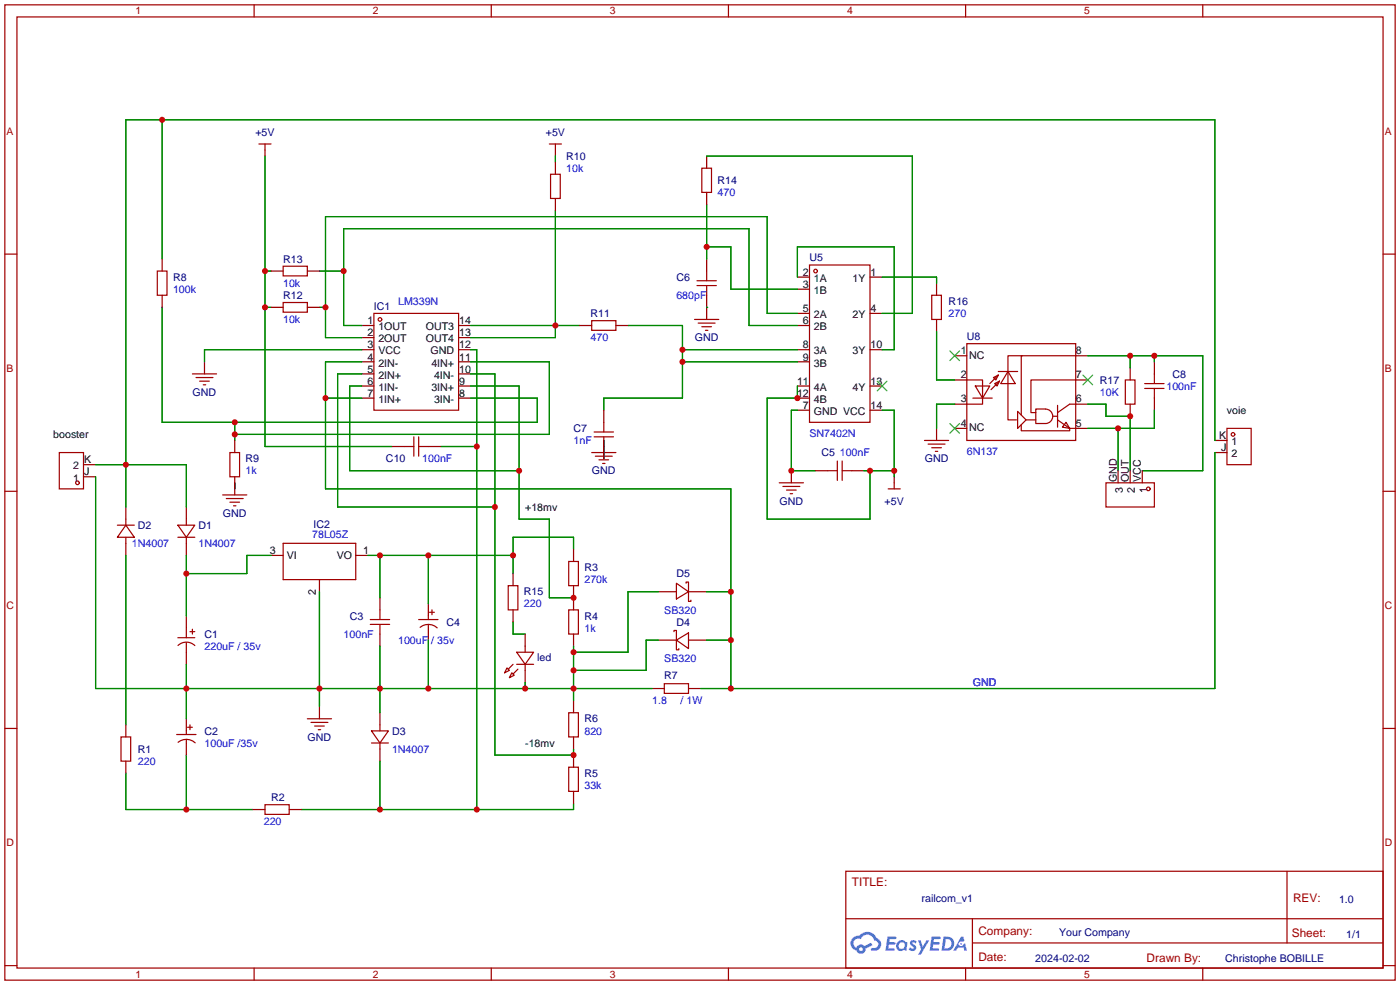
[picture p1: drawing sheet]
<svg xmlns="http://www.w3.org/2000/svg" width="294mm" height="207mm" viewBox="0 0 294 207" stroke-linecap="round" stroke-linejoin="round" font-family="sans-serif">
<g fill="none" stroke="#a10000" stroke-width=".25">
<path d="M1 1h291.9v204.7h-291.9zM3.6 3.6h286.7v199.6h-286.7zM53.3 1v2.6M103.1 1v2.6M152.9 1v2.6M202.7 1v2.6M252.5 1v2.6M1 53.3h2.6M290.3 53.3h2.6M1 103.1h2.6M290.3 103.1h2.6M1 152.9h2.6"/>
<path d="M290.3 152.9h2.6M177.5 182.9h112.8v20.3h-112.8zM177.6 192.8h112.6M204.1 197.9h86.1M204.1 192.8v10.2M270.2 182.9v15M1 202.7h2.6M53.3 203.2v2.5M103.1 203.2v2.5M152.9 203.2v2.5M202.7 203.2v2.5M252.5 203.2v2.5"/>
<path d="M290.3 202.7h2.6"/>
</g>
<g fill="#5487ff">
<path d="M191.2 197.5l.5-.2 .4 .1 .3 .3-.2 .4a.33 .33 0 0 0-.3-.3 .33 .33 0 0 0-.4 .1l.1 .1a.86 .86 0 0 1 .7 .7 .86 .86 0 0 1-.3 .8l-.7 .1-.6-.4 .4-.4 .5 .3 .2-.1v-.2a.88 .88 0 0 1-.6-1.3z"/>
<path d="M192.7 197.4h.6l.4 1.3 .8-1.3h.6l-1.8 3h-.6l.6-1.1z"/>
<path d="M186.3 196.6h1.6l.3 .1-.1 .4h-1.3l-.1 .6h1.1l.2 .3-.3 .3h-1.1l-.1 .8h1.2l.1 .2-.1 .2-1.8 .1z"/>
<path d="M195.6 196.6h1.6l.2 .1v.4h-1.3l-.1 .6h1.1l.2 .3-.3 .3h-1.1l-.1 .8h1.2l.1 .2-.1 .2-1.9 .1z"/>
<path d="M201.7 196.6h.5l.3 .9-.5 .2a.5 .5 0 0 0-.7 .2 .5 .5 0 0 0 .3 .7 .5 .5 0 0 0 .6-.4l.4-.2 .4 1.6h-.6l-.1-.7h-1.2l-.4 .7h-.6z"/>
<path d="M198 196.6l-.4 3h1a1.51 1.51 0 0 0 1.7-1.5 1.51 1.51 0 0 0-1.8-1.5zM198.6 197.1a1.02 1.02 0 0 1 1.1 1.2 1.02 1.02 0 0 1-1.4 .8z"/>
<path d="M188.5 197.6a1.11 1.11 0 0 0-.3 1.6 1.11 1.11 0 0 0 1.6 .2l.5 .2 .2-1.7-.4-.2a1.02 1.02 0 0 0-1.6-.1zM188.6 198.5a.67 .67 0 0 1 1.3 0 .67 .67 0 0 1-1.3 0z"/>
<path d="M179 196.9a1.58 1.58 0 0 0 .8 2.6 1.01 1.01 0 0 0 1.1 .7 1.01 1.01 0 0 0 .8-1.1l1.4-.7-.3-.5-1.3 .7a1.03 1.03 0 0 0-1.7 .3 1 1 0 0 1-.5-1.4 1 1 0 0 1 1.4-.3 1.49 1.49 0 0 1 1.5-1 1.49 1.49 0 0 1 1.4 1.2 .82 .82 0 0 1 .7 1.1 .82 .82 0 0 1-1.2 .5l-.3 .1v.3a1.4 1.4 0 0 0 2-.6 1.4 1.4 0 0 0-.8-1.9 2.19 2.19 0 0 0-3.7-.5l-.8 .1zM180.3 199.2a.4 .4 0 0 1 .8 0 .4 .4 0 0 1-.8 0z"/>
<circle cx="201.8" cy="198.1" r=".19"/>
</g>
<g fill="none" stroke="#008700" stroke-width=".25">
<path d="M34 25.1v29.3M55.6 32.8v60.9h26.7M116.6 32.8v1.2M148.3 32.8h43.2v33h-6.3M55.6 56.9h1.3M67.1 56.9h5M116.6 44.2v26.7h-17.8M148.3 51.8h5.1v8.9h14M148.3 42.9v11.5M167.4 58.2v-6.4h20.3v21.6h-2.5M185.2 58.2h11.4v1.2M34 64.5v24.1h78.8v-5h-14"/>
<path d="M55.6 64.5h1.3M67.1 64.5h1.2M75.9 75.9h-7.6v26.7h85.1v41.9M75.9 68.3h-3.8v-20.3h85.1v20.3h10.2M75.9 73.4h-33v2.5M75.9 78.5h-5v27.9h33M98.8 75.9h16.5v15.3h-66M98.8 68.3h22.9M98.8 73.4h1.3v96.5M98.8 78.5h5.1v80h16.5v-1.3M131.8 68.3h11.5v15.3h-16.6v2.5M143.3 75.9h24.1"/>
<path d="M143.3 73.4h24.1M148.3 64.5h.1M167.4 65.8h-6.4v-20.3h-92.7v25.4h7.6M196.6 69.6v10.2h3.8M228.3 74.7h24.2v24.1h-12.7M237.2 74.7v2.5M242.3 74.7v1.2M20.1 97.5h19v8.9M49.3 88.6v3.9M68.3 83.6h7.6M75.9 81h-2.5v17.8h35.6M92.5 93.7h7.6"/>
<path d="M98.8 81h10.2v28h6.3v16.5h5.1M126.7 92.5v3.8M167.4 81v2.6h-6.4v25.4h21.6v-10.2M167.4 86.1h-1.3v12.7h5.1M181.4 98.8h6.3M185.2 86.1h2.5v14M200.4 84.8h-3.8v5.1M228.3 84.8h3.9v2.6h5v11.4M234.7 89.9v8.9M242.3 86.1v3.8h-14M255 92.5v-67.4h-228.6v81.3M255 95v49.5h-107.9"/>
<path d="M20.1 100.1v44.4h116.8M26.4 116.6v35.5M39.1 116.6v12.7M49.3 101.3v1.3M56.9 116.6h-5.1v3.8h-12.7M77.2 116.6h30.5M79.8 116.6v8.9M89.9 116.6v10.1M120.4 115.3v-2.5h-12.7v7.6M39.1 139.4v11.5M67.1 124.2v24.1M79.8 135.6v14"/>
<path d="M89.9 134.4v10.1M107.7 130.6v2.5h2.5M120.4 135.6v11.5M138.2 124.2h-6.4v12.7h-11.4M138.2 134.4h-2.6v6.3h-15.2M148.3 124.2h5.1M148.3 134.4h5.1M39.1 158.5v11.4M79.8 159.8v10.1M110.2 143.3v1.2M26.4 162.3v7.6h26.7M120.4 168.7v1.2h-57.2"/>
</g>
<g fill="none" stroke="#a10000" stroke-width=".25">
<path d="M54.4 30.2h2.5M55.6 30.2v1.3M115.3 30.2h2.6M115.6 36.6h2v5.1h-2zM116.6 30.2v1.3M147.3 35.3h2.1v5.1h-2.1zM33 56.9h2.1v5.1h-2.1zM59.4 55.9h5.1v2h-5.1zM146.3 59.9h4.1M146.3 58.9h4.1M148.3 56.9v2M148.3 59.9v2.1"/>
<path d="M169.9 55.6h12.7v33h-12.7zM40.4 78.5h5.1M41.1 79.2h3.6M59.4 63.5h5.1v2h-5.1zM78.5 65.8h17.8v20.3h-17.8zM124.2 67.3h5.1v2h-5.1zM145.8 67.1h5.1M146.6 67.8h3.5M147.3 68.6h2.1M148.1 69.3h.5M195.6 62h2v5.1h-2zM202.9 72.1h22.9v20.4h-22.9z"/>
<path d="M202.9 79.8h3.3v5h-3.3M208.5 79.2l1-.5-.5 1.1zM209.5 78.7l-1.7 1.8M209.5 78h4.1M211.6 78l1.5 2.5h-3zM214.6 74.7h-3v13.4h1.8M225.8 79.8h-9.4v6.8h1M225.8 74.7h-11.4v12.4M236.2 79.8h2.1v5h-2.1zM242.3 78.5v2M12.4 95h5.1v7.6h-5.1zM41.9 80h2"/>
<path d="M42.7 80.8h.5M48.3 95h2v5.1h-2zM84.8 93.7h2.1M86.9 91.7v4.1M87.9 93.7h2M87.9 91.7v4.1M124.2 95h5.1M124.7 91.7h4.1M124.7 90.7h4.1M125 95.8h3.5M125.7 96.5h2.1M126.5 97.3h.5"/>
<path d="M126.7 88.6v2.1M126.7 91.7v2M173.7 98.8h2.1M175.8 96.8v4M176.8 98.8h2M176.8 96.8v4M194.1 92.5h5M194.8 93.2h3.6M195.6 94h2M196.3 94.7h.5M204.2 83.6h4.1M204.7 81h3.1l-1.6 2.6z"/>
<path d="M208.8 80.5l1-.5-.5 1zM209.8 80l-1.8 1.8M213.6 86.4l1.8 1.7-1.8 1.8zM214.4 89.2v1.2h10.1v-.5M215.4 88.1h2M217.4 85.9h2.1a1.52 1.52 0 0 1 1.5 1.5 1.52 1.52 0 0 1-1.5 1.5h-2.1zM221 87.4h1M222 88.1l2.5 1.8M222 85.1v4.6M223.8 88.6l.7 1.3-1.5-.2zM224.5 89.9h1.3M225.8 84.8h-1.3l-2.5 1.8"/>
<path d="M240.3 81.5h4M240.3 80.5h4M242.3 81.5v2.1M257.6 89.9h5v7.6h-5zM24.6 110.2h3.6M26.4 110.2l1.8 2.6h-3.6zM26.4 109v1.2M26.4 112.8v1.2M37.3 110.2h3.6l-1.8 2.6zM37.3 112.8h3.6M39.1 109v1.2M39.1 112.8v1.2"/>
<path d="M46.7 103.9h5.1M47.5 104.6h3.6M48.3 105.4h2M49 106.2h.5M59.4 114h15.3v7.7h-15.3zM119.4 117.9h2v5h-2zM163.6 101.3h5.1M164.3 102.1h3.6M165.1 102.9h2M165.9 103.6h.5M186.4 102.6h2.6M187.7 101.3v1.3"/>
<path d="M232.2 101.3h10.1v5.1h-10.1zM37.3 133.9h3.6M37.4 135.5a2.54 2.54 0 0 1 3.5 0M39.1 131.8v2.1M39.1 134.9v2M39.9 132.6h1M40.4 132.1v1M77.7 131.1h4.1M77.7 130h4.1M79.8 128v2M79.8 131.1v2M87.9 130h4"/>
<path d="M88.2 131.7a2.74 2.74 0 0 1 3.6 .1M89.9 129.3v.7M89.9 131.1v.7M90.2 128.5h1M90.7 128v1M106.7 122.9h2v5.1h-2zM107.7 139.4l-1 1.1M108.5 136.9h3.5l-1.8 2.5zM108.5 139.4h3.5M110.2 135.6v1.3M110.2 139.4v1.3M119.4 128h2v5.1h-2z"/>
<path d="M141.5 132.6v-.3h.5v4.1h.5v-.3M142 134.4l2.5-1.6v3.3zM142 122.4l2.5 1.8-2.5 1.5zM144 122.4v-.2h.5v4h.5v-.2M25.4 154.7h2v5.1h-2zM37.1 154.2h4M37.4 155.8a2.74 2.74 0 0 1 3.6 .1M39.1 153.4v.8M39.1 155.2v.8M39.4 152.7h1M39.9 152.1v1.1M64.5 150.9h5.1"/>
<path d="M65.3 151.6h3.5M66 152.4h2.1M66.8 153.2h.5M78 153.4h3.5l-1.7 2.6zM78 156h3.5M79.8 152.1v1.3M79.8 156v1.2M106.4 140.2l.5 .5-1 .5zM107.4 141.2l.5 .5-1 .5zM108.7 140.5l-1 1M119.4 149.6h2v5.1h-2zM139.4 143.5h5.1v2h-5.1z"/>
<path d="M55.6 168.9h5.1v2h-5.1zM119.4 161h2v5.1h-2z"/>
<circle cx="171.2" cy="56.9" r=".38"/>
<circle cx="79.8" cy="67.1" r=".38"/>
<circle cx="258.8" cy="91.2" r=".38"/>
<circle cx="16.3" cy="101.3" r=".38"/>
<circle cx="241" cy="102.6" r=".38"/>
</g>
<g fill="none" stroke="#870000" stroke-width=".25">
<path d="M55.6 31.5v1.3M116.6 31.5v1.3M116.6 34v2.6M148.3 32.8v2.5M34 54.4v2.5M56.9 56.9h2.5M64.5 56.9h2.6M116.6 41.7v2.5M148.3 40.4v2.5M148.3 54.4v2.5M167.4 58.2h2.5M182.6 58.2h2.6"/>
<path d="M196.6 59.4v2.6M34 62v2.5M42.9 75.9v2.6M56.9 64.5h2.5M64.5 64.5h2.6M75.9 68.3h2.6M75.9 70.9h2.6M75.9 73.4h2.6M75.9 75.9h2.6M75.9 78.5h2.6M96.3 68.3h2.5M96.3 70.9h2.5"/>
<path d="M96.3 73.4h2.5M96.3 75.9h2.5M96.3 78.5h2.5M121.7 68.3h2.5M129.3 68.3h2.5M148.3 62v5.1M167.4 68.3h2.5M167.4 73.4h2.5M167.4 75.9h2.5M167.4 60.7h2.5M167.4 65.8h2.5M182.6 73.4h2.6"/>
<path d="M182.6 65.8h2.6M196.6 67.1v2.5M200.4 79.8h2.5M200.4 74.7h2.5M225.8 79.8h2.5M225.8 74.7h2.5M237.2 77.2v2.6M242.3 75.9v2.6M17.5 97.5h2.6M49.3 92.5v2.5M75.9 81h2.6M75.9 83.6h2.6"/>
<path d="M82.3 93.7h2.5M89.9 93.7h2.6M96.3 81h2.5M96.3 83.6h2.5M126.7 86.1v2.5M126.7 92.5v3.8M166.1 98.8v2.5M167.4 81h2.5M167.4 83.6h2.5M167.4 86.1h2.5M171.2 98.8h2.5M178.8 98.8h2.6"/>
<path d="M182.6 81h2.6M182.6 86.1h2.6M196.6 89.9v2.6M200.4 84.8h2.5M200.4 89.9h2.5M225.8 84.8h2.5M225.8 89.9h2.5M234.7 98.8v2.5M237.2 84.8v2.6M237.2 98.8v2.5M239.8 98.8v2.5M242.3 83.6v2.5"/>
<path d="M255 92.5h2.6M255 95h2.6M17.5 100.1h2.6M26.4 106.4v2.6M26.4 114v2.6M39.1 106.4v2.6M39.1 114v2.6M49.3 100.1v3.8M56.9 116.6h2.5M74.7 116.6h2.5M120.4 115.3v2.6M187.7 100.1v1.2"/>
<path d="M39.1 129.3v2.5M39.1 136.9v2.5M67.1 121.7v2.5M79.8 125.5v2.5M79.8 133.1v2.5M89.9 126.7v2.6M89.9 131.8v2.6M107.7 120.4v2.5M107.7 128v2.6M110.2 133.1v2.5M120.4 122.9v5.1M120.4 133.1v2.5"/>
<path d="M138.2 134.4h3.8M138.2 124.2h3.8M144.5 134.4h3.8M144.5 124.2h3.8M26.4 152.1v2.6M26.4 159.8v2.5M39.1 150.9v2.5M39.1 156v2.5M67.1 148.3v2.6M79.8 149.6v2.5M79.8 157.2v2.6M110.2 140.7v2.6"/>
<path d="M120.4 147.1v2.5M120.4 154.7v2.5M120.4 158.5v2.5M136.9 144.5h2.5M144.5 144.5h2.6M53.1 169.9h2.5M60.7 169.9h2.5M120.4 166.1v2.6"/>
</g>
<path d="M199.4 73.7l2 2M201.4 73.7l-2 2M227.3 78.7l2.1 2.1M229.4 78.7l-2.1 2.1M184.1 80l2.1 2M186.2 80l-2.1 2M199.4 88.9l2 2M201.4 88.9l-2 2" fill="none" stroke="#3c3" stroke-width=".25"/>
<g fill="#c00">
<circle cx="39.1" cy="169.9" r=".63"/>
<circle cx="49.3" cy="91.2" r=".63"/>
<circle cx="49.3" cy="88.6" r=".63"/>
<circle cx="116.6" cy="68.3" r=".63"/>
<circle cx="143.3" cy="73.4" r=".63"/>
<circle cx="143.3" cy="75.9" r=".63"/>
<circle cx="100.1" cy="169.9" r=".63"/>
<circle cx="79.8" cy="169.9" r=".63"/>
<circle cx="100.1" cy="93.7" r=".63"/>
<circle cx="120.4" cy="158.5" r=".63"/>
<circle cx="103.9" cy="106.4" r=".63"/>
<circle cx="68.3" cy="64.5" r=".63"/>
<circle cx="55.6" cy="56.9" r=".63"/>
<circle cx="55.6" cy="64.5" r=".63"/>
<circle cx="72.1" cy="56.9" r=".63"/>
<circle cx="166.1" cy="98.8" r=".63"/>
<circle cx="107.7" cy="116.6" r=".63"/>
<circle cx="89.9" cy="116.6" r=".63"/>
<circle cx="79.8" cy="116.6" r=".63"/>
<circle cx="234.7" cy="89.9" r=".63"/>
<circle cx="34" cy="25.1" r=".63"/>
<circle cx="26.4" cy="97.5" r=".63"/>
<circle cx="39.1" cy="120.4" r=".63"/>
<circle cx="109" cy="98.8" r=".63"/>
<circle cx="120.4" cy="125.5" r=".63"/>
<circle cx="187.7" cy="98.8" r=".63"/>
<circle cx="182.6" cy="98.8" r=".63"/>
<circle cx="167.4" cy="83.6" r=".63"/>
<circle cx="148.3" cy="51.8" r=".63"/>
<circle cx="237.2" cy="87.4" r=".63"/>
<circle cx="237.2" cy="74.7" r=".63"/>
<circle cx="242.3" cy="74.7" r=".63"/>
<circle cx="153.4" cy="144.5" r=".63"/>
<circle cx="153.4" cy="134.4" r=".63"/>
<circle cx="153.4" cy="124.2" r=".63"/>
<circle cx="68.3" cy="83.6" r=".63"/>
<circle cx="120.4" cy="136.9" r=".63"/>
<circle cx="120.4" cy="140.7" r=".63"/>
<circle cx="120.4" cy="144.5" r=".63"/>
<circle cx="110.2" cy="144.5" r=".63"/>
<circle cx="89.9" cy="144.5" r=".63"/>
<circle cx="79.8" cy="144.5" r=".63"/>
<circle cx="67.1" cy="144.5" r=".63"/>
<circle cx="39.1" cy="144.5" r=".63"/>
</g>
<g font-size="2.5" fill="#a00000">
<text x="178.8" y="186">TITLE:</text>
<text x="271.4" y="189.4">REV:</text>
<text x="205.4" y="196.2">Company:</text>
<text x="271.2" y="196.7">Sheet:</text>
<text x="205.4" y="201.8">Date:</text>
<text x="240.7" y="201.8">Drawn By:</text>
</g>
<g font-size="2.2" fill="#a00000">
<text x="28.4" y="3">1</text>
<text x="78.2" y="3">2</text>
<text x="128" y="3">3</text>
<text x="177.8" y="3">4</text>
<text x="227.6" y="3">5</text>
<text x="1.4" y="28.3">A</text>
<text x="290.7" y="28.3">A</text>
<text x="1.4" y="78.1">B</text>
<text x="290.7" y="78.1">B</text>
<text x="1.4" y="127.9">C</text>
<text x="290.7" y="127.9">C</text>
<text x="1.4" y="177.7">D</text>
<text x="290.7" y="177.7">D</text>
<text x="28.4" y="205.2">1</text>
<text x="78.2" y="205.2">2</text>
<text x="128" y="205.2">3</text>
<text x="177.8" y="205.2">4</text>
<text x="227.6" y="205.2">5</text>
</g>
<g font-size="2.2" fill="#000080">
<text x="53.6" y="28.4">+5V</text>
<text x="114.6" y="28.4">+5V</text>
<text x="118.9" y="33.5">R10</text>
<text x="150.6" y="38.6">R14</text>
<text x="36.3" y="58.9">R8</text>
<text x="59.4" y="55.1">R13</text>
<text x="142" y="58.9">C6</text>
<text x="169.9" y="54.9">U5</text>
<text x="59.4" y="62.7">R12</text>
<text x="78.5" y="65">IC1</text>
<text x="199.1" y="64">R16</text>
<text x="124" y="66.5">R11</text>
<text x="145.9" y="71.6">GND</text>
<text x="202.9" y="71.4">U8</text>
<text x="40.4" y="83.1">GND</text>
<text x="230.9" y="80.5">R17</text>
<text x="246.1" y="79.2">C8</text>
<text x="120.4" y="90.7">C7</text>
<text x="172.5" y="95.8">C5</text>
<text x="51.6" y="97">R9</text>
<text x="81" y="97">C10</text>
<text x="124.3" y="99.6">GND</text>
<text x="194.1" y="97">GND</text>
<text x="163.6" y="105.9">GND</text>
<text x="185.7" y="105.9">+5V</text>
<text x="29" y="111">D2</text>
<text x="41.7" y="111">D1</text>
<text x="46.8" y="108.5">GND</text>
<text x="65.8" y="110.7">IC2</text>
<text x="122.7" y="119.9">R3</text>
<text x="110" y="125">R15</text>
<text x="142" y="121.2">D5</text>
<text x="73.4" y="130">C3</text>
<text x="93.7" y="131.3">C4</text>
<text x="122.7" y="130">R4</text>
<text x="142" y="131.3">D4</text>
<text x="42.9" y="133.9">C1</text>
<text x="112.8" y="138.7">led</text>
<text x="139.4" y="142.5">R7</text>
<text x="42.9" y="154.2">C2</text>
<text x="64.6" y="155.4">GND</text>
<text x="82.3" y="154.2">D3</text>
<text x="122.7" y="151.6">R6</text>
<text x="29" y="158">R1</text>
<text x="122.7" y="163.1">R5</text>
<text x="56.9" y="168.1">R2</text>
<text x="193.5" y="189.4">railcom_v1</text>
<text x="281.1" y="189.5">1.0</text>
<text x="222.3" y="196.4">Your Company</text>
<text x="282.6" y="196.9">1/1</text>
<text x="217.3" y="202">2024-02-02</text>
<text x="257.2" y="201.9">Christophe BOBILLE</text>
</g>
<g font-size="2.2" fill="#00f">
<text x="118.9" y="36.1">10k</text>
<text x="150.6" y="41.1">470</text>
<text x="36.3" y="61.5">100k</text>
<text x="59.4" y="60.2">10k</text>
<text x="83.6" y="64">LM339N</text>
<text x="142" y="62.7">680pF</text>
<text x="59.4" y="67.8">10k</text>
<text x="124" y="71.6">470</text>
<text x="199.1" y="66.5">270</text>
<text x="230.9" y="83.1">10K</text>
<text x="244.9" y="81.8">100nF</text>
<text x="120.4" y="93.2">1nF</text>
<text x="169.9" y="91.7">SN7402N</text>
<text x="176.3" y="95.8">100nF</text>
<text x="202.9" y="95.5">6N137</text>
<text x="51.6" y="99.6">1k</text>
<text x="88.6" y="97">100nF</text>
<text x="65.5" y="113">78L05Z</text>
<text x="27.7" y="114.8">1N4007</text>
<text x="41.7" y="114.8">1N4007</text>
<text x="122.7" y="122.4">270k</text>
<text x="110" y="127.5">220</text>
<text x="139.4" y="128.8">SB320</text>
<text x="42.9" y="136.4">220uF / 35v</text>
<text x="72.1" y="133.9">100nF</text>
<text x="83.6" y="135.1">100uF / 35v</text>
<text x="122.7" y="132.6">1k</text>
<text x="139.4" y="138.9">SB320</text>
<text x="136.9" y="147.8">1.8</text>
<text x="142.9" y="147.8">/ 1W</text>
<text x="204.2" y="144">GND</text>
<text x="122.7" y="154.2">820</text>
<text x="29" y="160.5">220</text>
<text x="42.9" y="156.7">100uF /35v</text>
<text x="82.3" y="158">1N4007</text>
<text x="122.7" y="165.6">33k</text>
<text x="55.4" y="173.2">220</text>
</g>
<g font-size="2.2">
<text x="168.6" y="57.9">2</text>
<text x="170.9" y="59.2">1A</text>
<text x="179" y="59.2">1Y</text>
<text x="182.8" y="57.9">1</text>
<text x="168.6" y="60.4">3</text>
<text x="168.6" y="65.5">5</text>
<text x="170.9" y="61.7">1B</text>
<text x="182.8" y="65.5">4</text>
<text x="77.1" y="68.1">1</text>
<text x="77.1" y="70.6">2</text>
<text x="79.4" y="69.3">1OUT</text>
<text x="79.4" y="71.9">2OUT</text>
<text x="89.4" y="71.9">OUT4</text>
<text x="89.4" y="69.3">OUT3</text>
<text x="96.4" y="70.6">13</text>
<text x="96.4" y="68.1">14</text>
<text x="168.6" y="68.1">6</text>
<text x="170.9" y="66.8">2A</text>
<text x="170.9" y="69.3">2B</text>
<text x="179" y="66.8">2Y</text>
<text x="77.1" y="73.1">3</text>
<text x="77.1" y="75.7">4</text>
<text x="79.4" y="74.4">VCC</text>
<text x="79.4" y="76.9">2IN-</text>
<text x="90.4" y="74.4">GND</text>
<text x="90.5" y="76.9">4IN+</text>
<text x="96.4" y="75.7">11</text>
<text x="96.4" y="73.1">12</text>
<text x="168.6" y="73.1">8</text>
<text x="168.6" y="75.7">9</text>
<text x="170.9" y="74.4">3A</text>
<text x="170.9" y="76.9">3B</text>
<text x="179" y="74.4">3Y</text>
<text x="182.8" y="73.1">10</text>
<text x="201.7" y="74.3">1</text>
<text x="203.5" y="75.3">NC</text>
<text x="225.8" y="74.3">8</text>
<text x="77.1" y="78.2">5</text>
<text x="77.1" y="80.8">6</text>
<text x="77.1" y="83.3">7</text>
<text x="79.4" y="79.5">2IN+</text>
<text x="79.4" y="82">1IN-</text>
<text x="90.5" y="82">3IN+</text>
<text x="91.1" y="79.5">4IN-</text>
<text x="96.4" y="83.3">8</text>
<text x="96.4" y="80.8">9</text>
<text x="96.4" y="78.2">10</text>
<text x="167.3" y="80.8">11</text>
<text x="167.3" y="83.3">12</text>
<text x="170.9" y="82">4A</text>
<text x="179" y="82">4Y</text>
<text x="182.8" y="80.8">13</text>
<text x="201.7" y="79.4">2</text>
<text x="225.8" y="79.4">7</text>
<text x="79.4" y="84.6">1IN+</text>
<text x="91.1" y="84.6">3IN-</text>
<text x="168.6" y="85.8">7</text>
<text x="170.9" y="87.1">GND VCC</text>
<text x="170.9" y="84.6">4B</text>
<text x="182.8" y="85.8">14</text>
<text x="201.7" y="84.5">3</text>
<text x="201.7" y="89.5">4</text>
<text x="225.8" y="89.5">5</text>
<text x="225.8" y="84.5">6</text>
<text x="257.6" y="86.9">voie</text>
<text x="11.2" y="91.9">booster</text>
<text x="203.5" y="90.6">NC</text>
<text x="255.9" y="92.2">K</text>
<text x="256.3" y="94.7">J</text>
<text x="258.5" y="93.5">1</text>
<text x="258.5" y="96">2</text>
<text x="15.3" y="101.1">1</text>
<text x="15.3" y="98.5">2</text>
<text x="17.7" y="99.8">J</text>
<text x="17.7" y="97.3">K</text>
<text x="234.4" y="101.2" transform="rotate(-90 234.4 101.2)">GND</text>
<text x="237" y="101.2" transform="rotate(-90 237 101.2)">OUT</text>
<text x="239.5" y="101.2" transform="rotate(-90 239.5 101.2)">VCC</text>
<text x="110.2" y="107.2">+18mv</text>
<text x="235.7" y="103.5" transform="rotate(-90 235.7 103.5)">3</text>
<text x="238.2" y="103.5" transform="rotate(-90 238.2 103.5)">2</text>
<text x="240.8" y="103.5" transform="rotate(-90 240.8 103.5)">1</text>
<text x="56.7" y="116.3">3</text>
<text x="60.2" y="117.3">VI</text>
<text x="70.7" y="117.3">VO</text>
<text x="76.2" y="116.3">1</text>
<text x="66.3" y="124.9" transform="rotate(-90 66.3 124.9)">2</text>
<text x="110.2" y="156.7">-18mv</text>
</g>
</svg>
